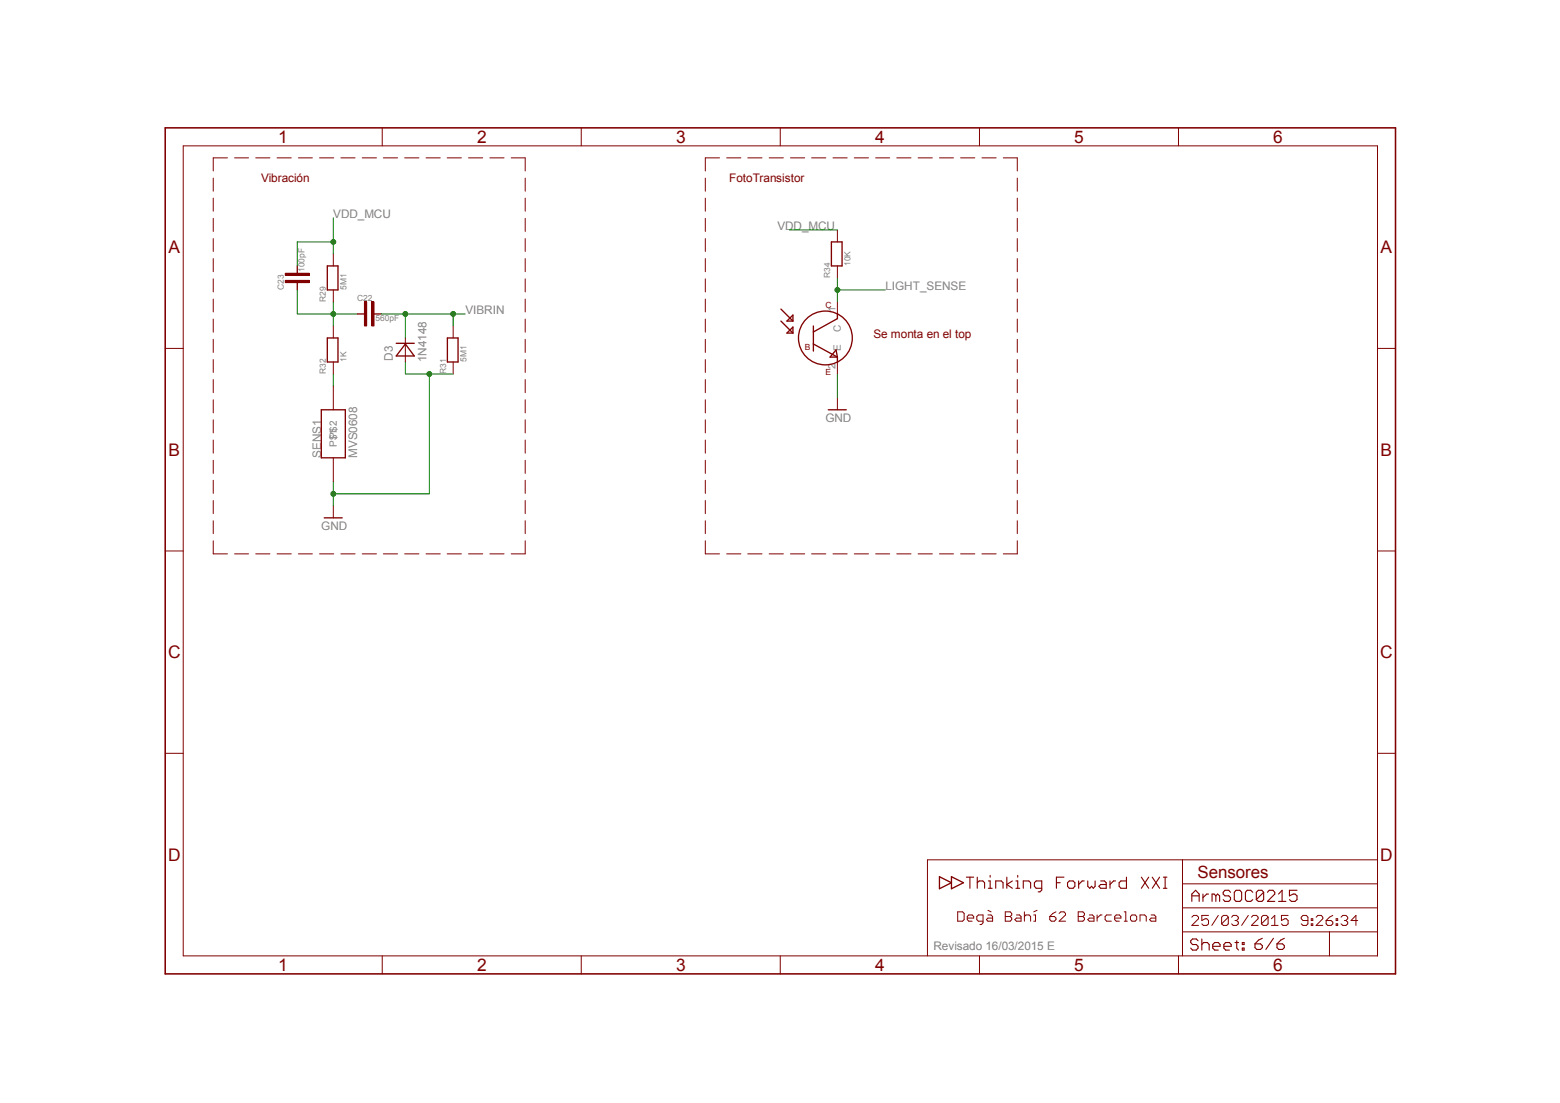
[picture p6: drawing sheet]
<svg xmlns="http://www.w3.org/2000/svg" width="297mm" height="210mm" viewBox="0 0 297 210" stroke-linecap="round" stroke-linejoin="round" font-family="sans-serif">
<g fill="none" stroke="#800000" stroke-width=".19">
<path d="M34.9 27.8h227.4v154.2h-227.4zM40.6 33.9v2.5M40.6 37.7v2.5M43.3 30.1h-2.7v2.5M44.7 30.1h2.6M48.7 30.1h2.7M52.7 30.1h2.8M56.8 30.1h2.7M60.8 30.1h2.7M64.9 30.1h2.7M69 30.1h2.7M72.8 24.3v3.5"/>
<path d="M73 30.1h2.7M77 30.1h2.8M81.1 30.1h2.7M85.1 30.1h2.7M89.2 30.1h2.7M93.3 30.1h2.7M97.3 30.1h2.7v2.5M100 33.9v2.5M100 37.7v2.5M110.7 24.3v3.5M134.3 33.9v2.5M134.3 37.7v2.5"/>
<path d="M137 30.1h-2.7v2.5M138.3 30.1h2.8M142.4 30.1h2.7M146.4 30.1h2.7M148.5 24.3v3.5M150.5 30.1h2.7M154.5 30.1h2.7M158.6 30.1h2.7M162.6 30.1h2.8M166.7 30.1h2.7M170.7 30.1h2.7M174.8 30.1h2.7"/>
<path d="M178.9 30.1h2.6M182.9 30.1h2.7M186.5 24.3v3.5M186.9 30.1h2.8M191 30.1h2.7v2.5M193.7 33.9v2.5M193.7 37.7v2.5M224.4 24.3v3.5M40.6 41.6v2.5M40.6 45.4v2.5M40.6 49.2v2.5M40.6 53.1v2.5"/>
<path d="M40.6 56.9v2.5M54.3 52h4.6v.5h-4.6zM54.3 53.4h4.6v.4h-4.6zM63.5 48.3v2.3M63.5 55.2v2.3M69.4 57.5h.4v4.6h-.4zM70.8 57.5h.4v4.6h-.4zM100 41.6v2.5M100 45.4v2.5M100 49.2v2.5M100 53.1v2.5M100 56.9v2.5"/>
<path d="M134.3 41.6v2.5M134.3 45.4v2.5M134.3 49.2v2.5M134.3 53.1v2.5M134.3 56.9v2.5M159.4 43.8v2.3M159.4 50.6v2.3M159.4 57.5v2.3M193.7 41.6v2.5M193.7 45.4v2.5M193.7 49.2v2.5M193.7 53.1v2.5"/>
<path d="M193.7 56.9v2.5M31.5 66.3h3.4M40.6 60.7v2.5M40.6 64.6v2.5M40.6 68.5v2.4M40.6 72.3v2.5M40.6 76.1v2.5M40.6 79.9v2.5M63.5 62.1v2.2M63.5 68.9v2.3M63.5 73.5v4.5M77.2 64.3v4.6"/>
<path d="M86.3 62.1v2.2M86.3 68.9v2.3M100 60.7v2.5M100 64.6v2.5M100 68.5v2.4M100 72.3v2.5M100 76.1v2.5M100 79.9v2.5M134.3 60.7v2.5M134.3 64.6v2.5M134.3 68.5v2.4M134.3 72.3v2.5"/>
<path d="M134.3 76.1v2.5M134.3 79.9v2.5M159.4 68.9v2.3M159.4 75.7v2.3M193.7 60.7v2.5M193.7 64.6v2.5M193.7 68.5v2.4M193.7 72.3v2.5M193.7 76.1v2.5M193.7 79.9v2.5M262.3 66.3h3.4M40.6 83.8v2.5"/>
<path d="M40.6 87.6v2.5M40.6 91.4v2.5M40.6 95.3v2.5M40.6 99.1v2.5M63.5 87.2v4.5M63.5 96.3v2.3M100 83.8v2.5M100 87.6v2.5M100 91.4v2.5M100 95.3v2.5M100 99.1v2.5M134.3 83.8v2.5"/>
<path d="M134.3 87.6v2.5M134.3 91.4v2.5M134.3 95.3v2.5M134.3 99.1v2.5M193.7 83.8v2.5M193.7 87.6v2.5M193.7 91.4v2.5M193.7 95.3v2.5M193.7 99.1v2.5M31.5 104.9h3.4M40.6 103v2.5h2.7M44.7 105.5h2.6"/>
<path d="M48.7 105.5h2.7M52.7 105.5h2.8M56.8 105.5h2.7M60.8 105.5h2.7M64.9 105.5h2.7M69 105.5h2.7M73 105.5h2.7M77 105.5h2.8M81.1 105.5h2.7M85.1 105.5h2.7M89.2 105.5h2.7M93.3 105.5h2.7"/>
<path d="M100 103v2.5h-2.7M134.3 103v2.5h2.7M138.3 105.5h2.8M142.4 105.5h2.7M146.4 105.5h2.7M150.5 105.5h2.7M154.5 105.5h2.7M158.6 105.5h2.7M162.6 105.5h2.8M166.7 105.5h2.7M170.7 105.5h2.7M174.8 105.5h2.7"/>
<path d="M178.9 105.5h2.6M182.9 105.5h2.7M186.9 105.5h2.8M193.7 103v2.5h-2.7M262.3 104.9h3.4M31.5 143.4h3.4M262.3 143.4h3.4M182.3 173.6h1l.3 .3v1.2l-.3 .3h-1zM184.1 174.8h1.3v-.3l-.3-.3h-.7l-.3 .3v.6l.3 .3h.7M187.2 175.4h-.9l-.3-.3v-.6l.3-.3h.9v1.5l-.3 .3h-.3M188.1 174.2h.6l.3 .3v.9h-.9l-.3-.3 .3-.3h.9M188.1 173.3l.6 .3"/>
<path d="M191.4 173.6h.9l.3 .3v.3l-.3 .3 .3 .3v.3l-.3 .3h-.9zM191.4 174.5h.9M193.5 174.2h.6l.3 .3v.9h-.9l-.3-.3 .3-.3h.9M195 174.5l.3-.3h.6l.3 .3v.9M195 173.6v1.8M196.8 174.2h.3v1.2h-.3M197.4 173.3l-.6 .3M199.9 174.5h.8l.3 .3v.3l-.3 .3h-.5l-.3-.3zM201 173.6l-.6 .3-.5 .6M201.6 173.9l.4-.3h.6l.3 .3v.3l-1.3 1.2h1.3M205.3 173.6h.9l.3 .3v.3l-.3 .3 .3 .3v.3l-.3 .3h-.9zM205.3 174.5h.9"/>
<path d="M207.4 174.2h.6l.3 .3v.9h-.9l-.3-.3 .3-.3h.9M208.9 174.2v1.2M209.8 174.2h-.3l-.6 .6M211.6 174.2h-.9l-.3 .3v.6l.3 .3h.9M212.2 174.8h1.2v-.3l-.3-.3h-.6l-.3 .3v.6l.3 .3h.6M214 175.4h.6M214 173.6h.3v1.8M215.2 174.5l.3-.3h.6l.3 .3v.6l-.3 .3h-.6l-.3-.3zM217 175.4v-1.2h.9l.3 .3v.9M219.2 174.2h.6l.2 .3v.9h-.8l-.3-.3 .3-.3h.8M225.1 177.4h37.2M225.1 163.7v18.3"/>
<path d="M225.1 172.8h37.2M225.1 168.3h37.2M226.9 174.6l.3-.3h.6l.4 .3v.3l-1.3 1.3h1.3M230.1 174.3h-1.3v1l.6-.4h.3l.4 .4v.6l-.4 .3h-.6l-.3-.3M231.9 174.3l-1.2 1.9M233.8 174.6v1.3l-.2 .3h-.7l-.3-.3M233.8 174.6l-.2-.3h-.7l-.3 .3v1.3M233.8 174.6l-1.2 1.3M234.5 174.6l.3-.3h.6l.4 .3v.3l-.4 .4M235.1 175.3h.3M235.4 175.3l.4 .3v.3l-.4 .3h-.6l-.3-.3M237.7 174.3l-1.3 1.9"/>
<path d="M238.3 174.6l.3-.3h.6l.3 .3v.3l-1.2 1.3h1.2M241.4 174.6v1.3l-.3 .3h-.6l-.3-.3M241.4 174.6l-.3-.3h-.6l-.3 .3v1.3M241.4 174.6l-1.2 1.3M242.1 176.2h1.2M242.1 174.9l.6-.6v1.9M245.2 174.3h-1.2v1l.6-.4h.3l.3 .4v.6l-.3 .3h-.6l-.3-.3M249 175.3h-.9l-.4-.4v-.3l.4-.3h.6l.3 .3v1.3l-.3 .3h-.6l-.4-.3M249.6 175.9h.3v.3h-.3zM249.6 174.9h.3v.4h-.3zM250.6 174.6l.3-.3h.6l.3 .3v.3l-1.2 1.3h1.2M252.5 175.3h.9l.3 .3v.3l-.3 .3h-.6l-.3-.3z"/>
<path d="M253.1 177.4v4.6M253.7 174.3l-.6 .3-.6 .7M254.4 175.9h.3v.3h-.3zM254.4 174.9h.3v.4h-.3zM255.3 174.6l.4-.3h.5l.4 .3v.3l-.4 .4M255.9 175.3h.3M256.2 175.3l.4 .3v.3l-.4 .3h-.5l-.4-.3M258.5 175.3h-1.3l.9-1v1.9M262.3 163.7h-85.7v18.3M72.8 182v3.4M110.7 182v3.4M148.5 182v3.4"/>
<path d="M186.5 182v3.4M224.4 182v3.4"/>
</g>
<g fill="none" stroke="#800000" stroke-width=".25">
<path d="M56.6 50.6v1.4M56.6 53.6v1.6M62.3 50.6h2v4.6h-2zM68 59.8h1.6M71.2 59.8h1.4M148.7 58.8l2.3 2.3M158.3 46.1h2v4.5h-2zM159.4 59.8v.9l-4.5 2.5M61.2 78h4.5v9.2h-4.5zM62.3 64.3h2v4.6h-2zM75.4 65.4h3.5M77.2 65.5l1.7 2.3h-3.5z"/>
<path d="M85.2 64.3h2v4.6h-2zM148.7 61.1l2.3 2.3M149.8 61.1l1.2-1.1v1.1zM149.8 63.4l1.2-1.1v1.1zM154.9 62.1v4.7M154.9 65.5l4.5 2.5M157.7 78h3.4M159.2 66.6l.2 1.4h-1.4zM159.4 68v.9M61.7 98.6h3.5M178.9 166.9l2.2 1.2-2.2 1.1zM181.1 166.9l2.3 1.2-2.3 1.1z"/>
<circle cx="157.1" cy="64.3" r="5.1"/>
</g>
<path d="M54.3 52.2h4.6M54.3 53.6h4.6M69.6 57.5v4.6M71 57.5v4.6" fill="none" stroke="#800000" stroke-width=".42"/>
<g fill="none" stroke="#800000" stroke-width=".21">
<path d="M184 167h1.4M184.7 167v2.1M186.1 167v2.1M186.1 168.1l.3-.4h.7l.4 .4v1M188.2 167.7h.3v1.4M188.2 169.1h.7M188.5 166.7v.3M189.6 169.1v-1.4h1l.4 .4v1M191.7 167v2.1M192.7 167.7l-1 .7 1 .7M193.4 167.7h.4v1.4M193.4 169.1h.7"/>
<path d="M193.8 166.7v.3M194.8 169.1v-1.4h1.1l.3 .4v1M198.3 169.1h-1l-.4-.4v-.6l.4-.4h1v1.8l-.3 .3h-.3M201.1 168.1h.7M202.6 167h-1.5v2.1M203.6 167.7h.7l.3 .4v.6l-.3 .4h-.7l-.4-.4v-.6zM205.4 167.7v1.4M206.4 167.7h-.4l-.6 .7M207.1 167.7v1l.4 .4 .3-.4 .4 .4 .3-.4v-1M209.5 167.7h.8l.3 .4v1h-1.1l-.3-.4 .3-.3h1.1M211.3 167.7v1.4M212.4 167.7h-.4l-.7 .7"/>
<path d="M214.5 167v2.1h-1.1l-.3-.4v-.6l.3-.4h1.1M217.3 167l1.4 2.1M218.7 167l-1.4 2.1M219.4 167l1.4 2.1M220.8 167l-1.4 2.1M221.5 167h.7M221.5 169.1h.7M221.8 167v2.1M226.9 171.6v-1.4l.7-.7 .7 .7v1.4M226.9 170.6h1.4M228.1 179.1l-.3-.3h-.8l-.3 .3v.4l.3 .3h.8l.3 .4v.3l-.3 .4h-.8l-.3-.4M228.8 178.8v2.1"/>
<path d="M228.8 179.8l.4-.3h.7l.3 .3v1.1M229 170.2v1.4M230.1 170.2h-.4l-.7 .7M231.5 170.6l-.4-.4h-.3v1.4M231.5 170.6v1M231.5 170.6l.3-.4 .4 .4v1M234.3 169.9l-.4-.4h-.7l-.3 .4v.3l.3 .4h.7l.4 .3v.4l-.4 .3h-.7l-.3-.3M235.1 179.5h.7M235.3 169.5h.8l.3 .4v1.4l-.3 .3h-.8l-.3-.3v-1.4zM235.5 179.1v1.4l.3 .4M236.5 179.5h.4v.3h-.4zM238.5 169.9l-.4-.4h-.7l-.3 .4v1.4l.3 .3h.7l.4-.3"/>
<path d="M238.9 179.7h1.1l.3 .3v.4l-.3 .4h-.7l-.4-.4zM240.3 178.6l-.7 .4-.7 .7M240.6 169.9l-.4-.4h-.6l-.4 .4v1.4M240.6 169.9v1.4l-.4 .3h-.6l-.4-.3M240.6 169.9l-1.4 1.4M241.3 169.9l.3-.4h.8l.3 .4v.3l-1.4 1.4h1.4M242.4 178.6l-1.4 2.2M243.1 179.7h1.1l.3 .3v.4l-.3 .4h-.7l-.4-.4zM243.4 171.6h1.4M243.4 170.2l.7-.7v2.1M244.5 178.6l-.7 .4-.7 .7M246.9 169.5h-1.4v1.1l.7-.4h.3l.4 .4v.7l-.4 .3h-.6l-.4-.3"/>
<path d="M230.9 180.2h1.4v-.4l-.4-.3h-.6l-.4 .3v.7l.4 .4h.6M233 180.2h1.4v-.4l-.3-.3h-.8l-.3 .3v.7l.3 .4h.8M236.5 180.5h.4v.4h-.4z"/>
</g>
<path d="M31.5 24.3h234.2v161.1h-234.2z" fill="none" stroke="#800000" stroke-width=".3"/>
<path d="M77.2 68.9v2.3h9.1M81.7 71.2v22.8h-18.2M63.5 91.7v4.6" fill="none" stroke="#008000" stroke-width=".19"/>
<circle cx="63.5" cy="94" r=".46" fill="#008000"/>
<circle cx="63.5" cy="94" r=".46" fill="none" stroke="#008000" stroke-width=".19"/>
<circle cx="81.7" cy="71.2" r=".46" fill="#008000"/>
<g fill="none" stroke="#008000" stroke-width=".19">
<path d="M56.6 55.2v4.6h11.4M63.5 57.5v4.6M159.4 71.2v4.5"/>
<circle cx="81.7" cy="71.2" r=".46"/>
</g>
<circle cx="63.5" cy="59.8" r=".46" fill="#008000"/>
<g fill="none" stroke="#008000" stroke-width=".19">
<path d="M72.6 59.8h16M77.2 59.8v4.5M86.3 59.8v2.3M63.5 71.2v2.3"/>
<circle cx="63.5" cy="59.8" r=".46"/>
</g>
<circle cx="86.3" cy="59.8" r=".46" fill="#008000"/>
<circle cx="86.3" cy="59.8" r=".46" fill="none" stroke="#008000" stroke-width=".19"/>
<circle cx="77.2" cy="59.8" r=".46" fill="#008000"/>
<g fill="none" stroke="#008000" stroke-width=".19">
<path d="M63.5 46.1h-6.9v4.5M63.5 41.5v6.8"/>
<circle cx="77.2" cy="59.8" r=".46"/>
</g>
<circle cx="63.5" cy="46.1" r=".46" fill="#008000"/>
<g fill="none" stroke="#008000" stroke-width=".19">
<path d="M150.3 43.8h9.1M159.4 52.9v4.6M159.4 55.2h9.2"/>
<circle cx="63.5" cy="46.1" r=".46"/>
</g>
<circle cx="159.4" cy="55.2" r=".46" fill="#008000"/>
<circle cx="159.4" cy="55.2" r=".46" fill="none" stroke="#008000" stroke-width=".19"/>
<g font-size="3.3" fill="#800000">
<text x="53" y="27.2">1</text>
<text x="90.8" y="27.2">2</text>
<text x="128.7" y="27.2">3</text>
<text x="166.6" y="27.2">4</text>
<text x="204.5" y="27.2">5</text>
<text x="242.4" y="27.2">6</text>
<text x="32.1" y="48.2">A</text>
<text x="262.8" y="48.2">A</text>
<text x="32.1" y="86.7">B</text>
<text x="262.8" y="86.7">B</text>
<text x="32" y="125.3">C</text>
<text x="262.8" y="125.3">C</text>
<text x="32" y="163.9">D</text>
<text x="262.8" y="163.9">D</text>
<text x="53" y="184.9">1</text>
<text x="90.8" y="184.9">2</text>
<text x="128.7" y="184.9">3</text>
<text x="166.6" y="184.9">4</text>
<text x="204.5" y="184.9">5</text>
<text x="242.4" y="184.9">6</text>
</g>
<text font-size="3.2" fill="#800000" x="228" y="167.1">Sensores</text>
<g font-size="2.2" fill="#800000">
<text x="49.7" y="34.6">Vibración</text>
<text x="138.9" y="34.6">FotoTransistor</text>
<text x="166.3" y="64.3">Se monta en el top</text>
</g>
<g font-size="2.2" fill="#808080">
<text x="63.5" y="41.5">VDD_MCU</text>
<text x="148" y="43.8">VDD_MCU</text>
<text x="88.6" y="59.8">VIBRIN</text>
<text x="168.6" y="55.2">LIGHT_SENSE</text>
<text x="74.8" y="68.7" transform="rotate(-90 74.8 68.7)">D3</text>
<text x="81.2" y="68.9" transform="rotate(-90 81.2 68.9)">1N4148</text>
<text x="157.1" y="80.3">GND</text>
<text x="61.2" y="87.2" transform="rotate(-90 61.2 87.2)">SENS1</text>
<text x="68" y="87.2" transform="rotate(-90 68 87.2)">MVS0608</text>
<text x="61.2" y="100.9">GND</text>
<text x="177.7" y="180.8">Revisado 16/03/2015 E</text>
</g>
<g font-size="1.9" fill="#808080">
<text x="159.1" y="59.4" transform="rotate(-90 159.1 59.4)">1</text>
<text x="160.1" y="63.2" transform="rotate(-90 160.1 63.2)">C</text>
<text x="159.1" y="70.3" transform="rotate(-90 159.1 70.3)">2</text>
<text x="160.1" y="66.8" transform="rotate(-90 160.1 66.8)">E</text>
<text x="64.1" y="83.5" transform="rotate(-90 64.1 83.5)">P$2</text>
<text x="64.1" y="85.1" transform="rotate(-90 64.1 85.1)">P$1</text>
</g>
<g font-size="1.6" fill="#808080">
<text x="58" y="51.8" transform="rotate(-90 58 51.8)">100pF</text>
<text x="158" y="52.9" transform="rotate(-90 158 52.9)">R34</text>
<text x="161.9" y="50.6" transform="rotate(-90 161.9 50.6)">10K</text>
<text x="54.1" y="55.2" transform="rotate(-90 54.1 55.2)">C23</text>
<text x="62.1" y="57.5" transform="rotate(-90 62.1 57.5)">R29</text>
<text x="66" y="55.2" transform="rotate(-90 66 55.2)">5M1</text>
<text x="68" y="57.2">C22</text>
<text x="71.5" y="61.1">560pF</text>
<text x="62.1" y="71.2" transform="rotate(-90 62.1 71.2)">R32</text>
<text x="66" y="68.9" transform="rotate(-90 66 68.9)">1K</text>
<text x="84.9" y="71.2" transform="rotate(-90 84.9 71.2)">R31</text>
<text x="88.8" y="68.9" transform="rotate(-90 88.8 68.9)">5M1</text>
</g>
<g font-size="1.6" fill="#800000">
<text x="157.1" y="58.6">C</text>
<text x="153.2" y="66.6">B</text>
<text x="157.1" y="71.4">E</text>
</g>
</svg>
